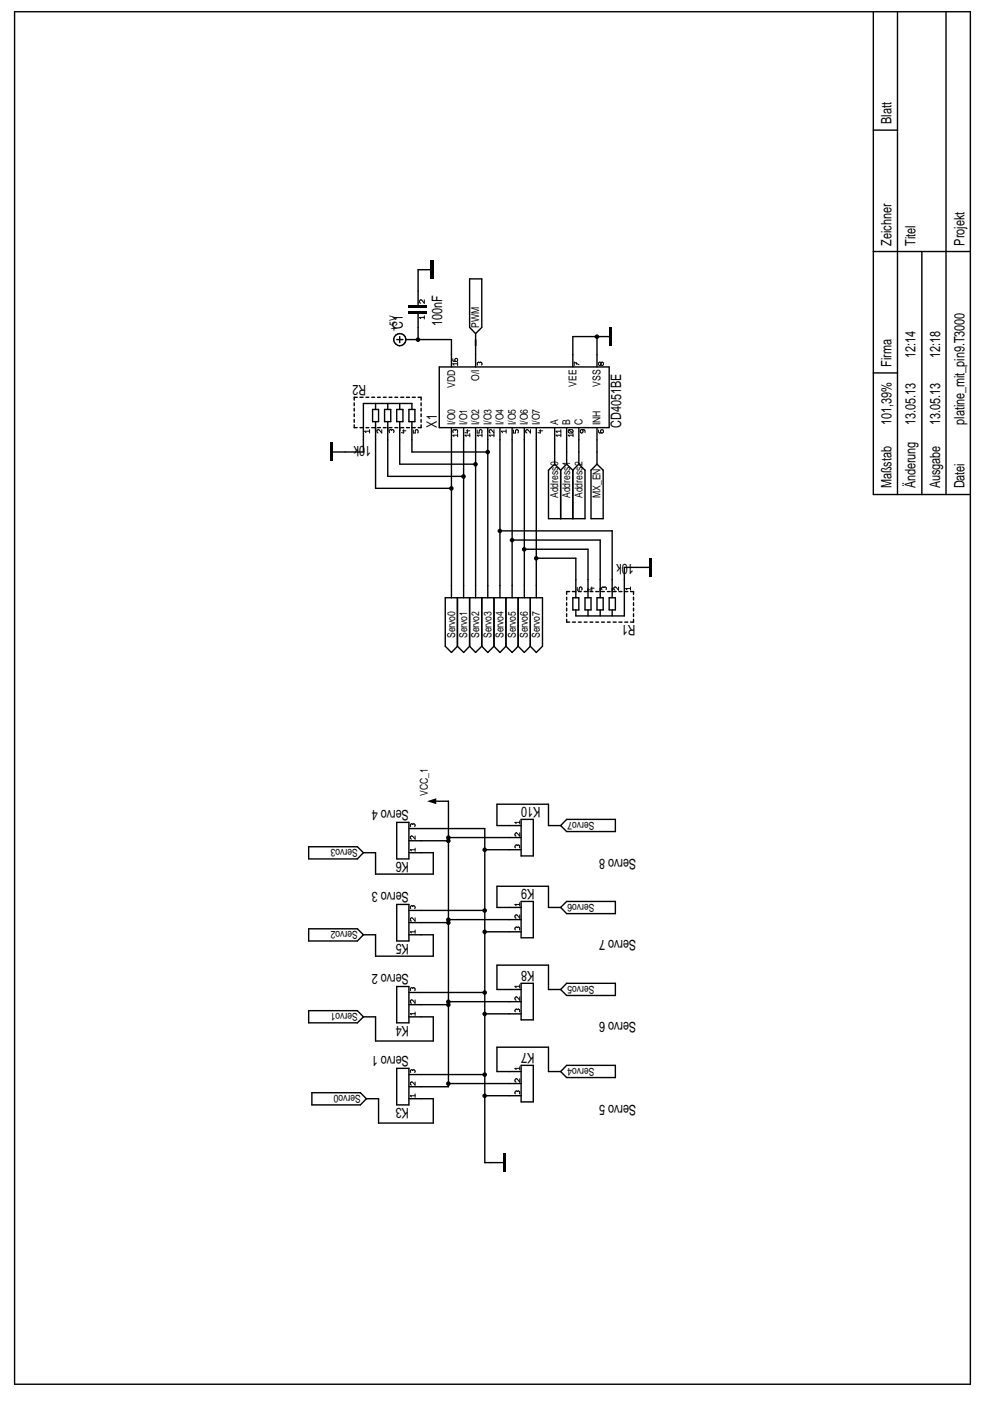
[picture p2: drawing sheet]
<svg xmlns="http://www.w3.org/2000/svg" width="210mm" height="297mm" viewBox="0 0 210 297" stroke-linecap="round" stroke-linejoin="round" font-family="sans-serif">
<g fill="none" stroke="#000" stroke-width=".3">
<path d="M3.1 2.5h202.6v291h-202.6zM185.2 2.5v102.3h20.5M190.3 2.5v102.3M200.6 2.5v102.3M185.2 27.6h5.1M91.2 57.2h-2.6v7.4M99.6 59.1h2.6v10.3l-1.4 1.3-1.2-1.3zM185.2 53.3h20.5M195.5 53.3v51.5M84.1 72h1.3M84.8 71.4v1.2M86.1 72h9.6v5.8"/>
<path d="M88.6 66.5v5.5M93.1 77.8h36.1v12.9h-36.1zM100.8 70.7v7.1M126.6 71.4v6.4M129.2 71.4h-7.7v6.4M185.2 79.1h5.1M75.1 85.4v.6M75.1 86.6v.6M75.1 87.7v.6M75.1 88.9v.6M75.1 90.1v.6h.6M75.7 84.2h-.6v.6"/>
<path d="M76.3 84.2h.7M76.3 90.7h.7M77.6 84.2h.6M77.6 90.7h.6M78.8 84.2h.6M78.8 90.7h.6M79 86.8h1.3v2.6h-1.3zM79.6 85.5v1.3M79.6 89.4v14.1h16.1M80.1 84.2h.5M80.1 90.7h.5M81.3 84.2h.6"/>
<path d="M81.3 90.7h.6M81.5 86.8h1.3v2.6h-1.3zM82.2 85.5v1.3M82.2 89.4v11.6h16.1M82.5 84.2h.6M82.5 90.7h.6M83.7 84.2h.6M83.7 90.7h.6M84.1 86.8h1.3v2.6h-1.3zM84.8 85.5v1.3M84.8 89.4v9h16M85 84.2h.6"/>
<path d="M85 90.7h.6M86.2 84.2h.6M86.2 90.7h.6M86.7 86.8h1.3v2.6h-1.3zM87.3 86.8v-1.3h-10.3v10.3h-6.4M87.3 89.4v6.4h16.1M87.4 84.2h.7M87.4 90.7h.7M88.6 84.2h.7v.6M89.3 85.4v.6M89.3 86.6v.6M89.3 87.7v.6"/>
<path d="M89.3 88.9v.6M89.3 90.1v.6h-.7M95.7 90.7v36M98.3 90.7v36M100.8 90.7v36M103.4 90.7v36M106 90.7v36M108.6 90.7v36M111.2 90.7v36M113.7 90.7v36M117.6 98.4l-1.3 1.3v10.3h7.7v-10.3l-1.3-1.3M117.6 98.4l1.3 1.3"/>
<path d="M117.6 90.7v7.7M118.9 99.7v10.3M120.1 98.4l1.4 1.3M120.1 90.7v7.7M120.1 98.4l-1.2 1.3M121.5 99.7v10.3M122.7 90.7v7.7M122.7 98.4l-1.2 1.3M126.6 98.4l1.3 1.3v10.3h-2.6v-10.3zM126.6 90.7v7.7M106 112.6h23.8v14.1M108.6 114.5h18.7v12.2"/>
<path d="M111.2 116.4h13.5v10.3M113.7 118.4h8.4v8.3M97 137l-1.3 1.3-1.3-1.3v-10.3h20.6v10.3l-1.3 1.3-1.3-1.3M97 126.7v10.3M97 137l1.3 1.3 1.3-1.3M99.6 126.7v10.3M99.6 137l1.2 1.3 1.4-1.3M102.2 126.7v10.3M102.2 137l1.2 1.3 1.3-1.3M104.7 126.7v10.3M104.7 137l1.3 1.3 1.3-1.3M107.3 126.7v10.3"/>
<path d="M107.3 137l1.3 1.3 1.3-1.3M109.9 126.7v10.3M109.9 137l1.3 1.3 1.2-1.3M112.4 126.7v10.3M120.1 126.6v.6M120.1 127.8v.6M120.1 128.9v.6M120.1 130.1v.6M120.1 131.3v.6h.7M120.8 125.4h-.7v.6M121.4 131.9h.6M121.4 125.4h.6"/>
<path d="M121.5 126.7h1.2v2.6h-1.2zM122.6 131.9h.6M122.6 125.4h.6M123.9 131.9h.6M123.9 125.4h.6M124 126.7h1.3v2.6h-1.3zM124.7 129.3v1.3M125.1 131.9h.6M125.1 125.4h.6M126.3 131.9h.6M126.3 125.4h.6M126.6 126.7h1.3v2.6h-1.3z"/>
<path d="M127.3 129.3v1.3M127.6 131.9h.5M127.6 125.4h.5M128.8 131.9h.6M128.8 125.4h.6M129.2 126.7h1.3v2.6h-1.3zM129.8 129.3v1.3M130 131.9h.6M130 125.4h.6M131.2 131.9h.7M131.2 125.4h.7M132.5 131.9h.6"/>
<path d="M132.5 125.4h.6M133.7 125.4h.6v.6M134.3 126.6v.6M134.3 127.8v.6M134.3 128.9v.6M134.3 130.1v.6M134.3 131.3v.6h-.6M137.5 120.3h-5.1v10.3h-10.3v-1.3M65.4 179.5h10.4l1.2 1.3-1.2 1.3h-10.4zM84.1 174.4h2.6v7.7h-2.6zM86.7 175.7h16.1v70.8h3.8M86.7 178.3h8.4"/>
<path d="M92.5 169.9h2.6v60.5h-8.4M95.1 177.6h15.4M110.5 175h-5.1v-4.5h10.9v4.5h2.6M110.5 173.7h2.6v7.8h-2.6zM120.1 173.7h10.4v2.6h-10.4l-1.2-1.3zM65.4 196.9h10.4l1.2 1.3-1.2 1.3h-10.4zM77 180.8h2.6v4.5h12.3v-4.5h-5.2M77 198.2h2.6v4.5h12.3v-4.5h-5.2M84.1 191.8h2.6v7.7h-2.6zM86.7 193h16.1M86.7 195.6h8.4M95.1 195h15.4"/>
<path d="M102.8 180.2h7.7M102.8 197.6h7.7M110.5 192.4h-5.1v-4.5h10.9v4.5h2.6M110.5 191.1h2.6v7.7h-2.6zM118.9 192.4l1.2-1.3h10.4v2.6h-10.4zM65.4 214.3h10.4l1.2 1.3-1.2 1.3h-10.4zM77 215.6h2.6v5.1h12.3v-5.1h-5.2M84.1 209.2h2.6v7.7h-2.6zM86.7 210.4h16.1M86.7 213h8.4M95.1 212.4h15.4M102.8 215h7.7"/>
<path d="M110.5 209.8h-5.1v-5.2h10.9v5.2h2.6M110.5 208.5h2.6v7.7h-2.6zM120.1 208.5h10.4v2.6h-10.4l-1.2-1.3zM66.1 231.7h10.3l1.3 1.2-1.3 1.4h-10.3zM77.7 232.9h2.6v5.2h11.6v-5.2h-5.2M84.1 226.5h2.6v7.8h-2.6zM86.7 227.8h16.1M95.1 229.7h15.4M102.8 232.3h7.7M110.5 227.2h-5.1v-5.2h10.9v5.2h2.6M110.5 225.9h2.6v7.7h-2.6zM120.1 225.9h10.4v2.6h-10.4l-1.2-1.3z"/>
<circle cx="84.8" cy="72" r="1.28"/>
</g>
<g fill="#000">
<path d="M90.6 169.9l1.9-.7v1.3z"/>
<path d="M91.2 55.3h.7v3.8h-.7z" fill-rule="evenodd"/>
<path d="M86.7 64.6h3.9v.6h-3.9z" fill-rule="evenodd"/>
<path d="M86.7 65.9h3.9v.6h-3.9z" fill-rule="evenodd"/>
<path d="M129.2 69.4h.6v3.9h-.6z" fill-rule="evenodd"/>
<path d="M70 93.9h.6v3.8h-.6z" fill-rule="evenodd"/>
<path d="M137.5 118.4h.7v3.8h-.7z" fill-rule="evenodd"/>
<path d="M106.6 244.5h.7v3.9h-.7z" fill-rule="evenodd"/>
<circle cx="88.6" cy="72" r=".49"/>
<circle cx="126.6" cy="71.4" r=".49"/>
<circle cx="100.8" cy="98.4" r=".49"/>
<circle cx="103.4" cy="95.9" r=".49"/>
<circle cx="95.7" cy="103.6" r=".49"/>
<circle cx="98.3" cy="101" r=".49"/>
<circle cx="106" cy="112.6" r=".49"/>
<circle cx="108.6" cy="114.5" r=".49"/>
<circle cx="111.1" cy="116.5" r=".49"/>
<circle cx="113.7" cy="118.4" r=".49"/>
<circle cx="95.1" cy="177.6" r=".49"/>
<circle cx="95.1" cy="178.3" r=".49"/>
<circle cx="95.1" cy="195.6" r=".49"/>
<circle cx="95.1" cy="195" r=".49"/>
<circle cx="102.8" cy="197.6" r=".49"/>
<circle cx="102.8" cy="180.2" r=".49"/>
<circle cx="102.8" cy="193" r=".49"/>
<circle cx="95.1" cy="213" r=".49"/>
<circle cx="95.1" cy="212.4" r=".49"/>
<circle cx="102.8" cy="210.4" r=".49"/>
<circle cx="102.8" cy="215" r=".49"/>
<circle cx="95.1" cy="229.8" r=".49"/>
<circle cx="102.8" cy="232.3" r=".49"/>
<circle cx="102.8" cy="227.8" r=".49"/>
</g>
<g fill="none" stroke="#000" stroke-width=".21">
<path d="M90 63.6v.7l-.5-.6-.3-.1a.38 .38 0 0 0-.3 .3 .38 .38 0 0 0 .3 .4M90 67v.6M90 67.3h-1.1l.3 .3M96 76.1l.1 .5 .7 .1a.33 .33 0 0 0 .2-.5 .33 .33 0 0 0-.5-.1 .36 .36 0 0 0 .2 .6M97 76.8v.7M97 77.1h-1l.3 .3M101.7 76.9l.2-.1a.39 .39 0 0 1 .2 .6M101.7 76.9l-.3-.1a.39 .39 0 0 0-.1 .6M101.7 76.9v.1M122.3 76.9v.3M122.8 77.3l-1-.5v.7M126.9 77l.4-.2 .3 .7 .3-.2v-.3l-.1-.2h-.2l-.3 .7-.4-.2z"/>
<path d="M78.4 91.1v.7M78.4 91.4h-1.1l.3 .3M80.9 91.1v.7l-.5-.6-.2-.1a.38 .38 0 0 0-.3 .4 .38 .38 0 0 0 .3 .3M83 91.2l-.2-.1a.39 .39 0 0 0-.2 .6M83 91.2l.3-.1a.39 .39 0 0 1 .1 .6M83 91.2v.1M85.3 91.3h.8M85.6 91.1v.7l-.5-.1M87.6 91.2v.6h.5v-.6h.5v.6M96.5 91.2l-.2-.1a.39 .39 0 0 0-.2 .6M96.5 91.2l.3-.1a.39 .39 0 0 1 .1 .6M96.5 91.2v.1"/>
<path d="M97 91.9v.7M97 92.3h-1l.3 .2M98.8 91.3h.8M99.1 91.1v.7l-.5-.1M99.6 92.3h-1l.2 .2M99.6 91.9v.7M101.2 91.2v.6h.4v-.5l.3-.2 .3 .2-.1 .5M102.2 91.9v.7M102.2 92.3h-1l.2 .2M104.7 91.1v.7l-.5-.6-.2-.1a.38 .38 0 0 0-.3 .4 .38 .38 0 0 0 .3 .3M104.7 92.3h-1l.3 .2M104.7 91.9v.7"/>
<path d="M107.3 91.4h-1l.3 .3M107.3 91.1v.7M108.9 91.2v.6h.4v-.5l.3-.2 .3 .2-.1 .5M112.5 91.1v.7l-.5-.6-.3-.1a.38 .38 0 0 0-.3 .4 .38 .38 0 0 0 .3 .3M114.3 91.3h.8M114.6 91.1v.7l-.6-.1M118.9 91.4h-1l.3 .3M118.9 92.3h-1l.3 .2M118.9 91.1v.7M118.9 91.9v.7M120.6 91.2l.6-.1a.39 .39 0 0 1 .2 .6M120.6 91.2a.39 .39 0 0 0 .1 .6l.7-.1"/>
<path d="M120.6 91.2l.8 .5M121.5 92.3h-1l.2 .2M121.5 91.9v.7M123.4 91.1a.37 .37 0 0 1 .2 .4 .37 .37 0 0 1-.3 .3 .38 .38 0 0 1-.3-.3 .38 .38 0 0 1 .3-.4l.7 .1v.5M126.9 91.2l.1 .5 .7 .1a.37 .37 0 0 0 .2-.4 .37 .37 0 0 0-.3-.3 .38 .38 0 0 0-.3 .4 .38 .38 0 0 0 .3 .3M122.4 124.5v.6h.4v-.4l.3-.3 .3 .3-.1 .4M125.2 124.7h.8M125.5 124.4v.7l-.5-.1M128.1 124.5l-.3-.1a.36 .36 0 0 0-.2 .6M128.1 124.5l.2-.1a.36 .36 0 0 1 .2 .6M128.1 124.5v.1M131.1 124.4v.7l-.7-.7a.35 .35 0 0 0-.3 .4 .35 .35 0 0 0 .3 .3"/>
<path d="M133.7 124.4v.7M133.7 124.8h-1l.2 .2M87.5 174.7h-.4v.6M87.5 174.7h.4v.6M87.5 174.7v.1M88 177.2v.7l-.8-.7a.35 .35 0 0 0-.2 .4 .35 .35 0 0 0 .2 .3M88 179.8v.7M109.7 179.2l-.3-.1a.4 .4 0 0 0-.1 .7M109.7 179.2l.2-.1a.4 .4 0 0 1 .2 .7M109.7 179.2v.1M110.2 176.6v.7l-.8-.7a.38 .38 0 0 0-.2 .3 .38 .38 0 0 0 .2 .4M110.2 174v.7"/>
<path d="M110.2 174.4h-1l.2 .2M87.5 192.1l-.3-.1a.4 .4 0 0 0-.1 .6M87.5 192.1l.3-.1a.4 .4 0 0 1 .1 .6M87.5 192.1v.1M88 194.6v.7l-.5-.6-.3-.1a.38 .38 0 0 0-.2 .4 .38 .38 0 0 0 .2 .3M88 197.2v.7M88 180.2h-1l.2 .2M88 197.6h-1l.2 .2M109.7 196.6h-.4v.6M109.7 196.6h.4v.6M109.7 196.6v.1M110.2 194v.7l-.5-.7h-.3a.38 .38 0 0 0-.2 .3 .38 .38 0 0 0 .2 .4"/>
<path d="M110.2 191.4v.7M110.2 191.8h-1l.2 .2M87.5 209.5l-.3-.1a.39 .39 0 0 0-.1 .6M87.5 209.5l.3-.1a.39 .39 0 0 1 .1 .6M87.5 209.5v.1M88 212v.7l-.5-.6h-.4a.4 .4 0 0 0 .1 .6M88 214.6v.7M88 214.9h-1l.2 .3M109.7 214l-.3-.1a.36 .36 0 0 0-.1 .6M109.7 214l.2-.1a.36 .36 0 0 1 .2 .6M109.7 214v.1M110.2 211.4v.7l-.5-.7h-.3a.38 .38 0 0 0-.2 .3 .38 .38 0 0 0 .2 .4"/>
<path d="M110.2 208.8v.7M110.2 209.1h-1l.2 .3M87.5 226.9l-.3-.1a.36 .36 0 0 0-.1 .6M87.5 226.9l.3-.1a.36 .36 0 0 1 .1 .6M87.5 226.9v.1M88 229.4v.7l-.8-.7a.35 .35 0 0 0-.2 .3 .35 .35 0 0 0 .2 .4M88 231.9v.8M88 232.3h-1l.2 .3M109.7 231.4l-.3-.1a.4 .4 0 0 0-.1 .6M109.7 231.4l.2-.1a.4 .4 0 0 1 .2 .6M109.7 231.4v.1M110.2 228.7v.7l-.5-.6-.3-.1a.38 .38 0 0 0-.2 .4 .38 .38 0 0 0 .2 .3"/>
<path d="M110.2 226.2v.7M110.2 226.5h-1l.2 .3"/>
</g>
<g font-size="3">
<text x="189" y="26.3" transform="rotate(-90 189 26.3)">Blatt</text>
<text x="189" y="52.1" transform="rotate(-90 189 52.1)">Zeichner</text>
<text x="194.1" y="52.1" transform="rotate(-90 194.1 52.1)">Titel</text>
<text x="204.5" y="52.1" transform="rotate(-90 204.5 52.1)">Projekt</text>
<text x="85.4" y="69.8" transform="rotate(-90 85.4 69.8)">C1</text>
<text x="93.8" y="69.1" transform="rotate(-90 93.8 69.1)">100nF</text>
<text x="189" y="77.8" transform="rotate(-90 189 77.8)">Firma</text>
<text x="194.1" y="75.9" transform="rotate(-90 194.1 75.9)">12:14</text>
<text x="199.3" y="75.9" transform="rotate(-90 199.3 75.9)">12:18</text>
<text x="77.6" y="81.7" transform="rotate(-180 77.6 81.7)">R2</text>
<text x="78.7" y="94.5" transform="rotate(-180 78.7 94.5)">10k</text>
<text x="92.6" y="90.7" transform="rotate(-90 92.6 90.7)">X1</text>
<text x="131.7" y="90.7" transform="rotate(-90 131.7 90.7)">CD4051BE</text>
<text x="189" y="90" transform="rotate(-90 189 90)">101,39%</text>
<text x="194.1" y="90" transform="rotate(-90 194.1 90)">13.05.13</text>
<text x="199.3" y="90" transform="rotate(-90 199.3 90)">13.05.13</text>
<text x="204.5" y="90" transform="rotate(-90 204.5 90)">platine_mit_pin9.T3000</text>
<text x="189" y="103.5" transform="rotate(-90 189 103.5)">Maßstab</text>
<text x="194.1" y="103.5" transform="rotate(-90 194.1 103.5)">Änderung</text>
<text x="199.3" y="103.5" transform="rotate(-90 199.3 103.5)">Ausgabe</text>
<text x="204.5" y="103.5" transform="rotate(-90 204.5 103.5)">Datei</text>
<text x="134.4" y="119.5" transform="rotate(-180 134.4 119.5)">10k</text>
<text x="134.7" y="132.5" transform="rotate(-180 134.7 132.5)">R1</text>
<text x="86.7" y="171.8" transform="rotate(-180 86.7 171.8)">Servo 4</text>
<text x="114.6" y="171.1" transform="rotate(-180 114.6 171.1)">K10</text>
<text x="86.7" y="182.7" transform="rotate(-180 86.7 182.7)">K6</text>
<text x="134.9" y="182" transform="rotate(-180 134.9 182)">Servo 8</text>
<text x="86.7" y="189.2" transform="rotate(-180 86.7 189.2)">Servo 3</text>
<text x="113.3" y="188.5" transform="rotate(-180 113.3 188.5)">K9</text>
<text x="86.7" y="200.1" transform="rotate(-180 86.7 200.1)">K5</text>
<text x="134.9" y="199.4" transform="rotate(-180 134.9 199.4)">Servo 7</text>
<text x="86.7" y="206.6" transform="rotate(-180 86.7 206.6)">Servo 2</text>
<text x="113.3" y="205.8" transform="rotate(-180 113.3 205.8)">K8</text>
<text x="86.7" y="217.5" transform="rotate(-180 86.7 217.5)">K4</text>
<text x="134.9" y="216.8" transform="rotate(-180 134.9 216.8)">Servo 6</text>
<text x="86.7" y="223.9" transform="rotate(-180 86.7 223.9)">Servo 1</text>
<text x="113.3" y="223.2" transform="rotate(-180 113.3 223.2)">K7</text>
<text x="86.7" y="234.9" transform="rotate(-180 86.7 234.9)">K3</text>
<text x="134.9" y="234.2" transform="rotate(-180 134.9 234.2)">Servo 5</text>
</g>
<g font-size="2.3">
<text x="84.2" y="70.2" transform="rotate(-90 84.2 70.2)">+5V</text>
<text x="101.6" y="69.6" transform="rotate(-90 101.6 69.6)">PWM</text>
<text x="96.5" y="82.2" transform="rotate(-90 96.5 82.2)">VDD</text>
<text x="101.6" y="80.7" transform="rotate(-90 101.6 80.7)">O/I</text>
<text x="122.2" y="81.9" transform="rotate(-90 122.2 81.9)">VEE</text>
<text x="127.3" y="81.9" transform="rotate(-90 127.3 81.9)">VSS</text>
<text x="96.5" y="90.2" transform="rotate(-90 96.5 90.2)">I/O0</text>
<text x="99.1" y="90.2" transform="rotate(-90 99.1 90.2)">I/O1</text>
<text x="101.6" y="90.2" transform="rotate(-90 101.6 90.2)">I/O2</text>
<text x="104.2" y="90.2" transform="rotate(-90 104.2 90.2)">I/O3</text>
<text x="106.8" y="90.2" transform="rotate(-90 106.8 90.2)">I/O4</text>
<text x="109.3" y="90.2" transform="rotate(-90 109.3 90.2)">I/O5</text>
<text x="111.9" y="90.2" transform="rotate(-90 111.9 90.2)">I/O6</text>
<text x="114.5" y="90.2" transform="rotate(-90 114.5 90.2)">I/O7</text>
<text x="118.4" y="90.2" transform="rotate(-90 118.4 90.2)">A</text>
<text x="120.9" y="90.2" transform="rotate(-90 120.9 90.2)">B</text>
<text x="123.5" y="90.2" transform="rotate(-90 123.5 90.2)">C</text>
<text x="127.3" y="90.2" transform="rotate(-90 127.3 90.2)">INH</text>
<text x="118.4" y="105.6" transform="rotate(-90 118.4 105.6)">Address0</text>
<text x="120.9" y="105.6" transform="rotate(-90 120.9 105.6)">Address1</text>
<text x="123.5" y="105.6" transform="rotate(-90 123.5 105.6)">Address2</text>
<text x="127.3" y="105.6" transform="rotate(-90 127.3 105.6)">MX_EN</text>
<text x="96.5" y="135.3" transform="rotate(-90 96.5 135.3)">Servo0</text>
<text x="99.1" y="135.3" transform="rotate(-90 99.1 135.3)">Servo1</text>
<text x="101.6" y="135.3" transform="rotate(-90 101.6 135.3)">Servo2</text>
<text x="104.2" y="135.3" transform="rotate(-90 104.2 135.3)">Servo3</text>
<text x="106.8" y="135.3" transform="rotate(-90 106.8 135.3)">Servo4</text>
<text x="109.3" y="135.3" transform="rotate(-90 109.3 135.3)">Servo5</text>
<text x="111.9" y="135.3" transform="rotate(-90 111.9 135.3)">Servo6</text>
<text x="114.5" y="135.3" transform="rotate(-90 114.5 135.3)">Servo7</text>
<text x="90.7" y="168.7" transform="rotate(-90 90.7 168.7)">VCC_1</text>
<text x="126.1" y="174.3" transform="rotate(-180 126.1 174.3)">Servo7</text>
<text x="75.9" y="180.1" transform="rotate(-180 75.9 180.1)">Servo3</text>
<text x="126.1" y="191.6" transform="rotate(-180 126.1 191.6)">Servo6</text>
<text x="75.9" y="197.4" transform="rotate(-180 75.9 197.4)">Servo2</text>
<text x="126.1" y="209" transform="rotate(-180 126.1 209)">Servo5</text>
<text x="75.9" y="214.8" transform="rotate(-180 75.9 214.8)">Servo1</text>
<text x="126.1" y="226.4" transform="rotate(-180 126.1 226.4)">Servo4</text>
<text x="76.5" y="232.2" transform="rotate(-180 76.5 232.2)">Servo0</text>
</g>
</svg>
